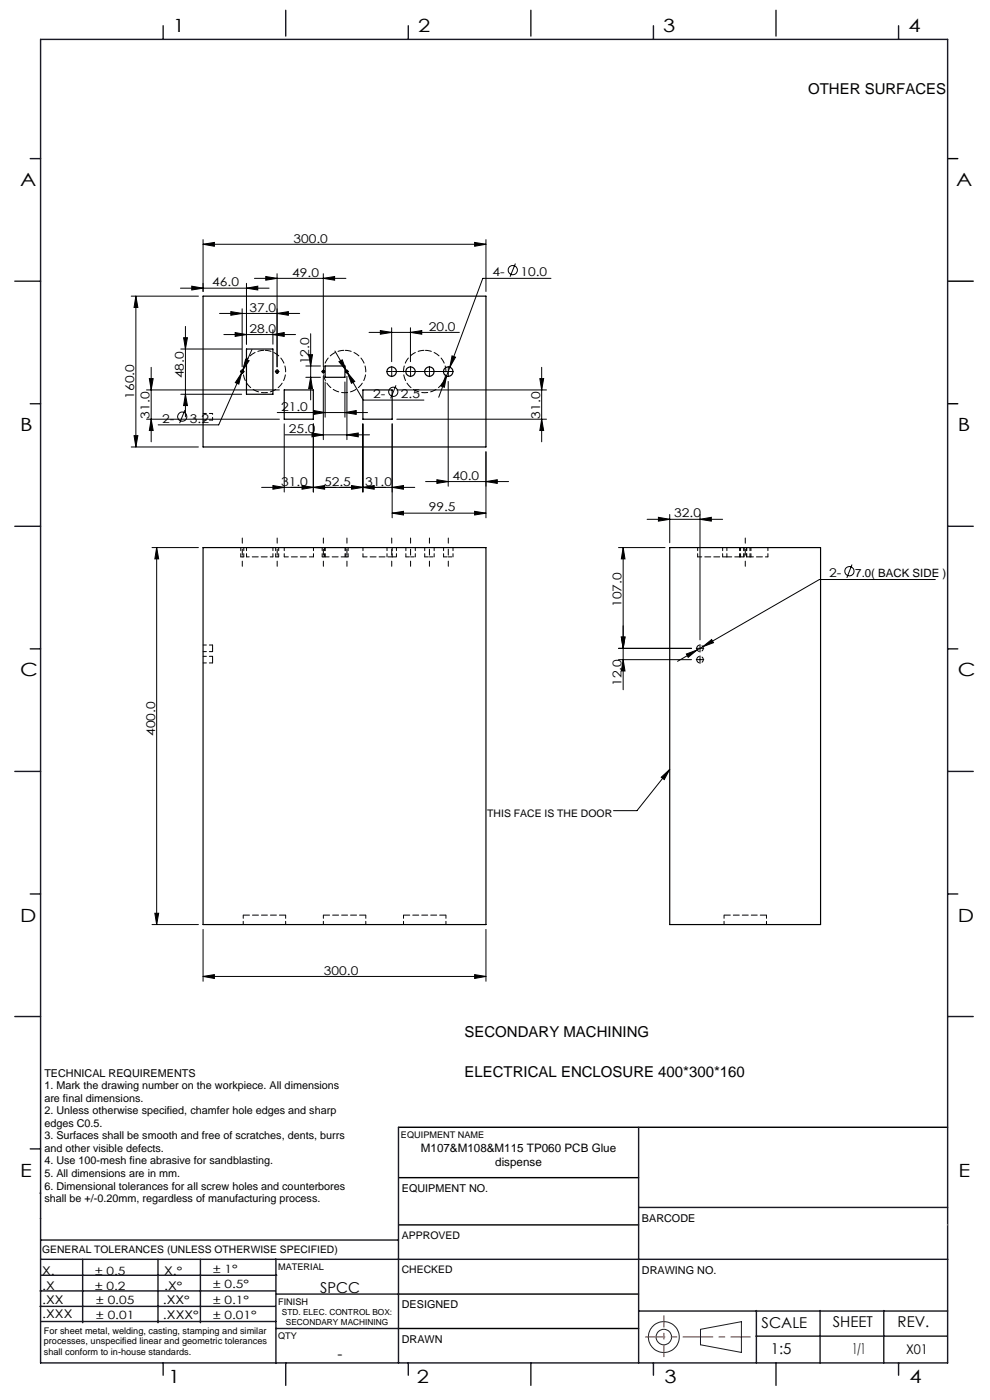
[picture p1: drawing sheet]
<svg xmlns="http://www.w3.org/2000/svg" width="210mm" height="297mm" viewBox="0 0 210 297" stroke-linecap="round" stroke-linejoin="round" font-family="sans-serif">
<g fill="none" stroke="#000" stroke-width=".21">
<path d="M43.1 51.8l2.4-.4v.8zM43.1 50.8v11M43.1 51.8h60M54 59.1h19.4M56.4 58.7l2.4 .4-2.4 .3zM58.8 58.1v19.7M68.6 59.1l2.4-.4v.7zM68.6 58.1v19.7M100.7 51.4l2.4 .4-2.4 .4zM103.1 50.8v11M109.3 55.9l-1.1 2.8M116.9 59.1h-14.5l-7 18.8"/>
<path d="M27.8 62.8h14.3M28.8 62.8l.4 2.4h-.8zM28.8 62.8v32M32.1 77.9v15.8M38.3 61.1h18.8M38.3 74h13M38.9 71.6h.9l-.5 2.4zM39.3 69.2v19.2M40.7 60.7l2.4 .4-2.4 .4zM46.6 66.5h17M47.5 71h15.2M49 66.1l2.4 .4-2.4 .4z"/>
<path d="M49.9 70.6l2.4 .4-2.4 .4zM51.3 79.1l-.6 2.4-.8-.3zM51.3 79.1l-4.9 11h-12.9M51.3 78.8h.2M51.4 65.5v12.3M51.4 78.7v.2M51.5 78.5l-.2 .6M52.1 76.2l.7 .3-1.3 2zM52.3 61.1l2.4-.4v.8zM52.3 60.1v12.9M53.4 74.2l-1.9 4.3M57.9 71l2.4-.4v.8z"/>
<path d="M57.9 70v3M58.7 78.8h.2M58.8 66.5l2.4-.4v.8zM58.8 78.7v.2M64.9 77.6h3.1M65.5 75.2h.8l-.4 2.4zM65.9 70.8v14M68.5 78.8h.2M68.6 79.8v13.5M68.6 78.7v.2M71 74.5l2.4 4.1M71.9 76.7l.7-.4 .8 2.3z"/>
<path d="M73.4 78.6l.3 .5M73.5 78.8h.2M73.6 79.8v13.5M73.6 78.7v.2M73.7 79.1l1.5 1.8-.7 .4zM73.7 79.1l3.3 5.8h12.9M78.3 70.5h19.1M80.7 70.1l2.4 .4-2.4 .4zM83.1 69.5v7.2M87 78.8h.2M87.1 78.7v.2M87.1 70.5l2.4-.4v.8z"/>
<path d="M87.1 69.5v7.2M94.7 79.8l-.4 2.4-.8-.3zM94.7 79.8l-1.6 4.5M95.4 77.9l-.7 1.9M95.9 75.5l.7 .3-1.2 2.1zM114.9 77.9v15.8M27.8 94.8h14.3M28.4 92.4h.8l-.4 2.4zM31.1 88.9h28.2M31.1 82.7h28.2M31.7 80.3h.8l-.4 2.4zM32.1 88.9l.4 2.4h-.8z"/>
<path d="M38.3 83.6h13M39.2 87l-1.1 2.8M39.3 83.6l.5 2.4h-.9zM58.8 87.5h19.2M60.3 89.9v14.5M60.4 92.2h18M64.9 80h3.1M65.9 80l.4 2.4h-.8zM66.2 91.9l2.4 .3-2.4 .5zM66.5 89.9v14.5M66.6 87.1l2.4 .4-2.4 .4zM69 81v7.5"/>
<path d="M73.2 87.5l2.4-.4v.8zM73.2 81v7.5M73.6 92.2l2.4-.3v.8zM77 89.9v14.5M83.2 89.9v20M84 81.7l-1.1 2.8M84.2 88.9h31.7M84.2 82.7h31.7M95.1 80.9v22.2M103.1 95.8v14.1M114.5 80.3h.8l-.4 2.4zM114.9 88.9l.4 2.4h-.8z"/>
<path d="M32.2 116.2h9.9M33.2 116.2l.5 2.4h-.9zM33.2 116.2v79.9M55.5 103.4h32.5M57.9 103l2.4 .4-2.4 .4zM64.1 103l2.4 .4-2.4 .4zM66.5 103.4l2.4-.4v.8zM74.6 103l2.4 .4-2.4 .4zM77 103.4l2.4-.4v.8zM83.2 108.9l2.4-.4v.8zM83.2 108.9h19.9M83.2 103.4l2.4-.4v.8z"/>
<path d="M90.3 102.2h17.6M92.7 101.8l2.4 .4-2.4 .3zM100.7 108.5l2.4 .4-2.4 .4zM103.1 102.2l2.4-.4v.7zM131.2 116.2h9.9M132.2 116.2l.4 2.4h-.8zM132.2 116.2v30.1M137.3 110.2h16M139.7 109.7l2.4 .5-2.4 .4zM142.1 109.1v6M148.5 110.2l2.4-.5v.9zM148.5 109.1v26.6"/>
<path d="M180.7 119.8l-1.1 2.8M131.2 137.5h15.5M131.2 139.9h15.5M131.8 135.1h.8l-.4 2.4zM132.2 139.9l.4 2.4h-.8zM145.6 138.7l2.2-.8-1.8 1.5zM147.8 137.9l-4.1 2.4M148.4 137.5h.2M148.4 139.9h.2M148.5 137.4v.3M148.5 139.8v.2M149.1 137.2l1.9-1.5 .3 .6z"/>
<path d="M149.1 137.2l-1.3 .7M198.4 122.9h-24.6l-24.7 14.3M140.3 164.9l1.8-1.7-1.2 2.2zM142.1 163.2l-7 8.8h-5M32.2 196.1h9.9M32.8 193.7h.9l-.5 2.4zM43.1 197.2v11M103.1 197.2v11M43.1 207.1l2.4-.3v.8zM43.1 207.1h60M100.7 206.8l2.4 .3-2.4 .5z"/>
<circle cx="108.8" cy="57.3" r=".98"/>
<circle cx="38.7" cy="88.4" r=".98"/>
<circle cx="83.4" cy="83.1" r=".99"/>
<circle cx="180.2" cy="121.2" r=".99"/>
</g>
<g fill="none" stroke="#191924" stroke-width=".21">
<path d="M8.6 231.2v9.4M148.6 282l8.7-1.6v6.5l-8.7-1.6z"/>
<circle cx="140.8" cy="283.7" r="3.3"/>
<circle cx="140.8" cy="283.7" r="1.64"/>
</g>
<path d="M51.4 120.1v-6M58.8 120.1v-6M68.6 120.1v-6M73.6 120.1v-6M83.1 120.1v-6M87.1 120.1v-6M91.1 120.1v-6M95.1 120.1v-6M158.1 120.1v-6" fill="none" stroke="#000" stroke-width=".21" stroke-dasharray="15.2 1.3 1.3 1.3" stroke-dashoffset="14.1"/>
<g fill="none" stroke="#000" stroke-width=".21" stroke-dasharray="15.2 1.3 1.3 1.3">
<path d="M51.2 78.8h-.2M51.4 78.6v-.2M51.4 79v.2M51.6 78.8h.2M58.6 78.8h-.2M58.8 78.6v-.2M58.8 79v.2M59 78.8h.2M68.4 78.8h-.2M68.6 78.6v-.1M68.6 79v.2M68.8 78.8h.1"/>
<path d="M73.4 78.8h-.2M73.6 78.6v-.1M73.6 79v.2M73.8 78.8h.1M82.9 78.8h-.9M83.1 78.8v.1M83.1 78.8h.1M83.1 78.8v-.1M83.1 78.8h-.1M83.1 79v.9M83.1 78.6v-.9M86.9 78.8h-3.6"/>
<path d="M87.1 79v.9M87.1 78.6v-.9M90.9 78.8h-3.6M91.1 78.8v.1M91.1 78.8h.1M91.1 78.8v-.1M91.1 78.8h-.1M91.1 79v.9M91.1 78.6v-.9M94.9 78.8h-3.6M95.1 78.8v.1M95.1 78.8h.1"/>
<path d="M95.1 78.8v-.1M95.1 78.8h-.1M95.1 79v.9M95.1 78.6v-.9M95.3 78.8h.9M148.3 137.5h-.6M148.3 139.9h-.6M148.5 137.3v-.6M148.5 137.7v.6M148.5 139.7v-.6M148.7 137.5h.6M148.7 139.9h.6"/>
<path d="M148.5 140.1v.6"/>
</g>
<path d="M201 33.7h2.2M201 59.7h5.4M201 85.7h2.2M84.5 239.1h116.5M84.6 259.9h50.9M84.6 249.8h50.9M84.6 274.5h50.9M84.5 281.8h51" fill="none" stroke="#000" stroke-width=".3"/>
<path d="M136.9 283.6h22.3" fill="none" stroke="#f00" stroke-width=".21" stroke-dasharray="6.3 1.3 1.3 1.3" stroke-dashoffset="2.2"/>
<path d="M140.8 287.8v-8.7" fill="none" stroke="#f00" stroke-width=".21" stroke-dasharray="6.3 1.3 1.3 1.3" stroke-dashoffset="3.9"/>
<g fill="none" stroke="#191924" stroke-width=".3">
<path d="M8.6 8.4h192.4v280.7h-192.4zM34.6 5.5v2.9M60.6 2.2v5.5M86.6 5.5v2.9M112.6 2.2v5.5M138.6 5.5v2.9M164.6 2.2v5.5M190.6 5.5v2.9M6.4 33.7h2.2M3.1 59.7h5.5M6.4 85.7h2.2M3.1 111.7h5.5"/>
<path d="M201 111.7h5.4M6.4 137.7h2.2M201 137.7h2.2M3.1 163.7h5.5M201 163.7h5.4M6.4 189.6h2.2M201 189.6h2.2M3.1 215.6h5.5M201 215.6h5.4M84.5 239.1v50M135.5 239.1v50M6.4 243.7h2.2"/>
<path d="M8.5 253.1h.1M8.6 258.5h.1M135.5 256.1h65.5M8.5 277.1h49.9M8.5 273.9h49.9M8.6 267.2h192.4M8.6 263.1h75.9M8.8 270.5h49.9M17.5 267.2v13.4M33.5 267.2v13.4M42.5 267.2v13.4M58.5 267.2v22"/>
<path d="M58.6 274.5h26M135.5 278.1h65.5M160.4 278v11.1M174 278v11.1M187.5 278v11.1M8.8 280.3h49.7M34.6 289.1v2.6M58.5 281.8h26M60.6 289.1v4.8M86.6 289.1v2.6M112.6 289.1v4.8M138.6 289.1v2.6"/>
<path d="M160.4 283.5h40.5M164.6 289.1v4.8M190.6 289.1v2.6"/>
</g>
<path d="M201 259.9h.1" fill="none" stroke="#c0c0c0" stroke-width=".21"/>
<g fill="#000">
<path d="M140.3 164.9l1.8-1.7-1.2 2.2z"/>
<path d="M43.1 51.8l2.4-.4v.8zM100.7 51.4l2.4 .4-2.4 .4zM83.2 108.9l2.4-.4v.8zM100.7 108.5l2.4 .4-2.4 .4z"/>
<path d="M49 66.1l2.4 .4-2.4 .4zM58.8 66.5l2.4-.4v.8z"/>
<path d="M49.9 70.6l2.4 .4-2.4 .4zM57.9 71l2.4-.4v.8z"/>
<path d="M94.7 79.8l-1.2 2.1 .8 .3zM95.9 75.5l-.5 2.4 1.2-2.1zM40.7 60.7l2.4 .4-2.4 .4zM52.3 61.1l2.4-.4v.8zM52.1 76.2l-.6 2.3 1.3-2zM51.3 79.1l-1.4 2.1 .8 .3zM71.9 76.7l1.5 1.9-.8-2.3zM73.7 79.1l.8 2.2 .7-.4zM74.6 103l2.4 .4-2.4 .4zM83.2 103.4l2.4-.4v.8zM64.1 103l2.4 .4-2.4 .4zM77 103.4l2.4-.4v.8zM139.7 109.7l2.4 .5-2.4 .4zM148.5 110.2l2.4-.5v.9zM145.6 138.7l.4 .7 1.8-1.5zM149.1 137.2l2.2-.9-.3-.6z"/>
<path d="M28.4 92.4h.8l-.4 2.4zM28.8 62.8l.4 2.4h-.8zM114.9 88.9l.4 2.4h-.8zM114.5 80.3h.8l-.4 2.4zM131.8 135.1h.8l-.4 2.4zM132.2 116.2l.4 2.4h-.8z"/>
<path d="M65.9 80l.4 2.4h-.8zM65.5 75.2h.8l-.4 2.4z"/>
<path d="M66.2 91.9l2.4 .3-2.4 .5zM73.6 92.2l2.4-.3v.8z"/>
<path d="M66.6 87.1l2.4 .4-2.4 .4zM73.2 87.5l2.4-.4v.8z"/>
<path d="M33.2 116.2l.5 2.4h-.9zM32.8 193.7h.9l-.5 2.4zM38.9 71.6h.9l-.5 2.4zM39.3 83.6l.5 2.4h-.9zM31.7 80.3h.8l-.4 2.4zM32.1 88.9l.4 2.4h-.8zM131.8 135.1h.8l-.4 2.4zM132.2 139.9l.4 2.4h-.8z"/>
<path d="M103.1 102.2l2.4-.4v.7zM92.7 101.8l2.4 .4-2.4 .3z"/>
<path d="M100.7 206.8l2.4 .3-2.4 .5zM43.1 207.1l2.4-.3v.8zM87.1 70.5l2.4-.4v.8zM80.7 70.1l2.4 .4-2.4 .4zM68.6 59.1l2.4-.4v.7zM56.4 58.7l2.4 .4-2.4 .3zM66.5 103.4l2.4-.4v.8zM57.9 103l2.4 .4-2.4 .4z"/>
</g>
<g fill="none" stroke="#000" stroke-width=".25">
<path d="M43.1 62.8h60v32h-60zM52.3 74h5.6v9.6h-5.6zM69 77.6h4.2v2.4h-4.2zM60.3 82.7h6.2v6.2h-6.2zM77 82.7h6.2v6.2h-6.2zM43.1 116.2h60v79.9h-60zM142.1 116.2h32v79.9h-32z"/>
<circle cx="51.4" cy="78.8" r=".33"/>
<circle cx="58.8" cy="78.8" r=".32"/>
<circle cx="68.6" cy="78.8" r=".25"/>
<circle cx="73.6" cy="78.8" r=".25"/>
<circle cx="83.1" cy="78.8" r="1"/>
<circle cx="87.1" cy="78.8" r="1"/>
<circle cx="91.1" cy="78.8" r=".99"/>
<circle cx="95.1" cy="78.8" r="1"/>
</g>
<path d="M45.1 137.5v-.7M45.1 138.2v-.7M45.1 139.9v-.7M45.1 140.6v-.7" fill="none" stroke="#000" stroke-width=".21" stroke-dasharray="1.3 .6" stroke-dashoffset=".3"/>
<path d="M60.3 118.1h6.2M69 118.1h4.2M77 118.1h6.2M148 118.1h6.2M147.8 137.5a.7 .7 0 0 1 1-.6 .7 .7 0 0 1 .2 1.2 .7 .7 0 0 1-1.2-.3v-.3M147.8 139.9a.7 .7 0 0 1 1-.6 .7 .7 0 0 1 .2 1.2 .7 .7 0 0 1-1.2-.3v-.3" fill="none" stroke="#000" stroke-width=".21" stroke-dasharray="1.3 .6" stroke-dashoffset=".4"/>
<g fill="none" stroke="#000" stroke-width=".21" stroke-dasharray="1.3 .6" stroke-dashoffset=".6">
<path d="M43.1 89.1h2M45.1 87.7h-2M51.1 116.1v2M51.7 118.1v-2M52.3 118.1v-2M57.9 118.1v-2M58.5 116.1v2M59.1 118.1v-2M60.3 118.1v-2M66.5 118.1v-2M68.3 116.1v2M68.8 118.1v-2"/>
<path d="M69 118.1v-2M73.2 118.1v-2M73.3 116.1v2M73.8 118.1v-2M77 118.1v-2M82.1 116.1v2M83.2 118.1v-2M84.1 118.1v-2M86.1 116.1v2M88.1 118.1v-2M90.1 116.1v2M92.1 118.1v-2"/>
<path d="M94.1 116.1v2M96.1 118.1v-2M148 118.1v-2M153.3 118.1v-2M154.2 118.1v-2M156.9 118.1v-2M157.1 118.1h2M157.1 116.1v2M157.8 116.1v2M158.3 118.1v-2M158.4 118.1v-2M159.1 118.1v-2"/>
<path d="M159.3 118.1v-2M162.9 118.1v-2M43.1 138.2h2M45.1 136.8h-2M45.1 139.2h-2M43.1 140.6h2M51.6 194.1v2M60.6 196.1v-2M68.6 194.1v2M77.6 196.1v-2M85.6 194.1v2M94.6 196.1v-2"/>
<path d="M153.6 194.1v2M162.6 196.1v-2"/>
</g>
<path d="M45.1 89.1v-1.4M52.3 118.1h5.6M159.3 118.1h3.6" fill="none" stroke="#000" stroke-width=".21" stroke-dasharray="1.3 .6" stroke-dashoffset=".7"/>
<path d="M60.6 194.1h-9M77.6 194.1h-9M94.6 194.1h-9M162.6 194.1h-9" fill="none" stroke="#000" stroke-width=".21" stroke-dasharray="1.3 .6" stroke-dashoffset="-.1"/>
<path d="M83.2 118.1h.9M86.1 118.1h1M87.1 118.1h1M90.1 118.1h1M91.1 118.1h1M94.1 118.1h1M95.1 118.1h1" fill="none" stroke="#000" stroke-width=".21" stroke-dasharray="1.3 .6" stroke-dashoffset=".5"/>
<path d="M51.1 118.1h.3M51.4 118.1h.3M58.5 118.1h.3M58.8 118.1h.3M68.3 118.1h.3M68.6 118.1h.2M73.3 118.1h.3M73.6 118.1h.2M156.9 118.1h.2M159.1 118.1h.2" fill="none" stroke="#000" stroke-width=".21" stroke-dasharray="1.3 .6"/>
<path d="M56.1 74.3a4.5 4.5 0 0 1 4 6.6 4.5 4.5 0 0 1-7.7 .5 4.5 4.5 0 0 1 3.1-7.1h.6M73.1 74.3a4.5 4.5 0 0 1 4 6.6 4.5 4.5 0 0 1-7.7 .5 4.5 4.5 0 0 1 3.1-7.1h.6M90.1 74.3a4.5 4.5 0 0 1 4 6.6 4.5 4.5 0 0 1-7.7 .5 4.5 4.5 0 0 1 3.1-7.1h.6" fill="none" stroke="#000" stroke-width=".21" stroke-dasharray="1.3 .6" stroke-dashoffset="-.2"/>
<path d="M154.2 118.1h2.7" fill="none" stroke="#000" stroke-width=".21" stroke-dasharray="1.3 .6" stroke-dashoffset=".2"/>
<g font-size="3.9">
<text x="36.7" y="6.9">1</text>
<text x="88.7" y="6.9">2</text>
<text x="140.7" y="6.9">3</text>
<text x="192.7" y="6.9">4</text>
<text x="4.2" y="39.5">A</text>
<text x="202.9" y="39.5">A</text>
<text x="4.2" y="91.5">B</text>
<text x="203.2" y="91.5">B</text>
<text x="4.2" y="143.5">C</text>
<text x="203.2" y="143.5">C</text>
<text x="4.2" y="195.5">D</text>
<text x="203.2" y="195.5">D</text>
<text x="4.2" y="249.6">E</text>
<text x="203.3" y="249.6">E</text>
<text x="35.7" y="293.4">1</text>
<text x="88.4" y="293.4">2</text>
<text x="141" y="293.4">3</text>
<text x="193" y="293.4">4</text>
</g>
<g font-size="3.2">
<text x="171.4" y="20">OTHER SURFACES</text>
<text x="98.5" y="220">SECONDARY MACHINING</text>
<text x="98.5" y="228.5">ELECTRICAL ENCLOSURE 400*300*160</text>
<text x="67.9" y="274.2">SPCC</text>
<text x="161.6" y="281.7">SCALE</text>
<text x="176.7" y="281.5">SHEET</text>
<text x="190.4" y="281.5">REV.</text>
<text x="163.5" y="287.3">1:5</text>
<text x="180.8" y="287.3">1/1</text>
<text x="71.6" y="288.2">-</text>
</g>
<text font-size="2.8" x="192.2" y="287.3">X01</text>
<g font-size="2.6">
<text x="62.2" y="51.5">300.0</text>
<text x="62" y="58.7">49.0</text>
<text x="104.5" y="58.6">4-</text>
<text x="110.4" y="58.6">10.0</text>
<text x="45" y="60.7">46.0</text>
<text x="52.9" y="70.6">28.0</text>
<text x="52.9" y="66.1">37.0</text>
<text x="90.9" y="70.1">20.0</text>
<text x="65.5" y="77.3" transform="rotate(-90 65.5 77.3)">12.0</text>
<text x="39" y="80.3" transform="rotate(-90 39 80.3)">48.0</text>
<text x="28.5" y="84.6" transform="rotate(-90 28.5 84.6)">160.0</text>
<text x="31.7" y="88.8" transform="rotate(-90 31.7 88.8)">31.0</text>
<text x="34.4" y="89.7">2-</text>
<text x="40.3" y="89.7">3.2</text>
<text x="59.6" y="87.1">21.0</text>
<text x="79.1" y="84.4">2-</text>
<text x="85.1" y="84.4">2.5</text>
<text x="114.6" y="88.8" transform="rotate(-90 114.6 88.8)">31.0</text>
<text x="61.2" y="91.9">25.0</text>
<text x="96" y="101.8">40.0</text>
<text x="59.6" y="103">31.0</text>
<text x="68.7" y="103">52.5</text>
<text x="77.5" y="103">31.0</text>
<text x="90.9" y="108.5">99.5</text>
<text x="143" y="109.8">32.0</text>
<text x="175.9" y="122.5">2-</text>
<text x="131.8" y="128.8" transform="rotate(-90 131.8 128.8)">107.0</text>
<text x="131.8" y="145.5" transform="rotate(-90 131.8 145.5)">12.0</text>
<text x="32.9" y="156.1" transform="rotate(-90 32.9 156.1)">400.0</text>
<text x="68.7" y="206.8">300.0</text>
</g>
<g font-size="2.5">
<text x="89.3" y="244.4">M107&amp;M108&amp;M115 TP060 PCB Glue</text>
<text x="105.1" y="247.3">dispense</text>
<text x="8.9" y="273.6">.X</text>
<text x="8.9" y="270.4">X.</text>
<text x="34.8" y="273.7">.X°</text>
<text x="34.8" y="270.5">X.°</text>
<text x="9" y="276.7">.XX</text>
<text x="9" y="279.7">.XXX</text>
<text x="34.5" y="276.7">.XX°</text>
<text x="34.6" y="279.8">.XXX°</text>
</g>
<g font-size="2.4">
<text x="181.4" y="122.5">7.0( BACK SIDE )</text>
<text x="45.2" y="270">± 1°</text>
<text x="20.2" y="270.4">± 0.5</text>
<text x="20.2" y="273.7">± 0.2</text>
<text x="45.2" y="273.2">± 0.5°</text>
<text x="20.4" y="279.7">± 0.01</text>
<text x="20.4" y="276.7">± 0.05</text>
<text x="45.2" y="276.7">± 0.1°</text>
<text x="45.2" y="279.7">± 0.01°</text>
</g>
<g font-size="2.3">
<text x="9.4" y="228.4">TECHNICAL REQUIREMENTS</text>
<text x="9.4" y="231.1">1. Mark the drawing number on the workpiece. All dimensions</text>
<text x="9.4" y="233.7">are final dimensions.</text>
<text x="9.4" y="236.4">2. Unless otherwise specified, chamfer hole edges and sharp</text>
<text x="9.4" y="239">edges C0.5.</text>
<text x="9.4" y="241.7">3. Surfaces shall be smooth and free of scratches, dents, burrs</text>
<text x="9.4" y="244.4">and other visible defects.</text>
<text x="9.4" y="247">4. Use 100-mesh fine abrasive for sandblasting.</text>
<text x="9.4" y="249.7">5. All dimensions are in mm.</text>
<text x="9.4" y="252.4">6. Dimensional tolerances for all screw holes and counterbores</text>
<text x="9.4" y="255">shall be +/-0.20mm, regardless of manufacturing process.</text>
<text x="85.2" y="252.9">EQUIPMENT NO.</text>
<text x="136.2" y="259.2">BARCODE</text>
<text x="136.2" y="270.2">DRAWING NO.</text>
<text x="85.2" y="277.6">DESIGNED</text>
<text x="85.2" y="284.9">DRAWN</text>
</g>
<g font-size="2.2">
<text x="103.4" y="173.4">THIS FACE IS THE DOOR</text>
<text x="85.2" y="262.8">APPROVED</text>
<text x="8.9" y="265.9">GENERAL TOLERANCES (UNLESS OTHERWISE SPECIFIED)</text>
<text x="85.2" y="270.1">CHECKED</text>
</g>
<g font-size="1.9">
<text x="85.1" y="241.5">EQUIPMENT NAME</text>
<text x="59" y="269.5">MATERIAL</text>
<text x="59" y="276.9">FINISH</text>
<text x="9.3" y="282.9">For sheet metal, welding, casting, stamping and similar</text>
<text x="9.3" y="285.2">processes, unspecified linear and geometric tolerances</text>
<text x="9.3" y="287.4">shall conform to in-house standards.</text>
<text x="59" y="284.2">QTY</text>
</g>
<g font-size="1.8">
<text x="59.8" y="279">STD. ELEC. CONTROL BOX:</text>
<text x="60.6" y="281.1">SECONDARY MACHINING</text>
</g>
</svg>
